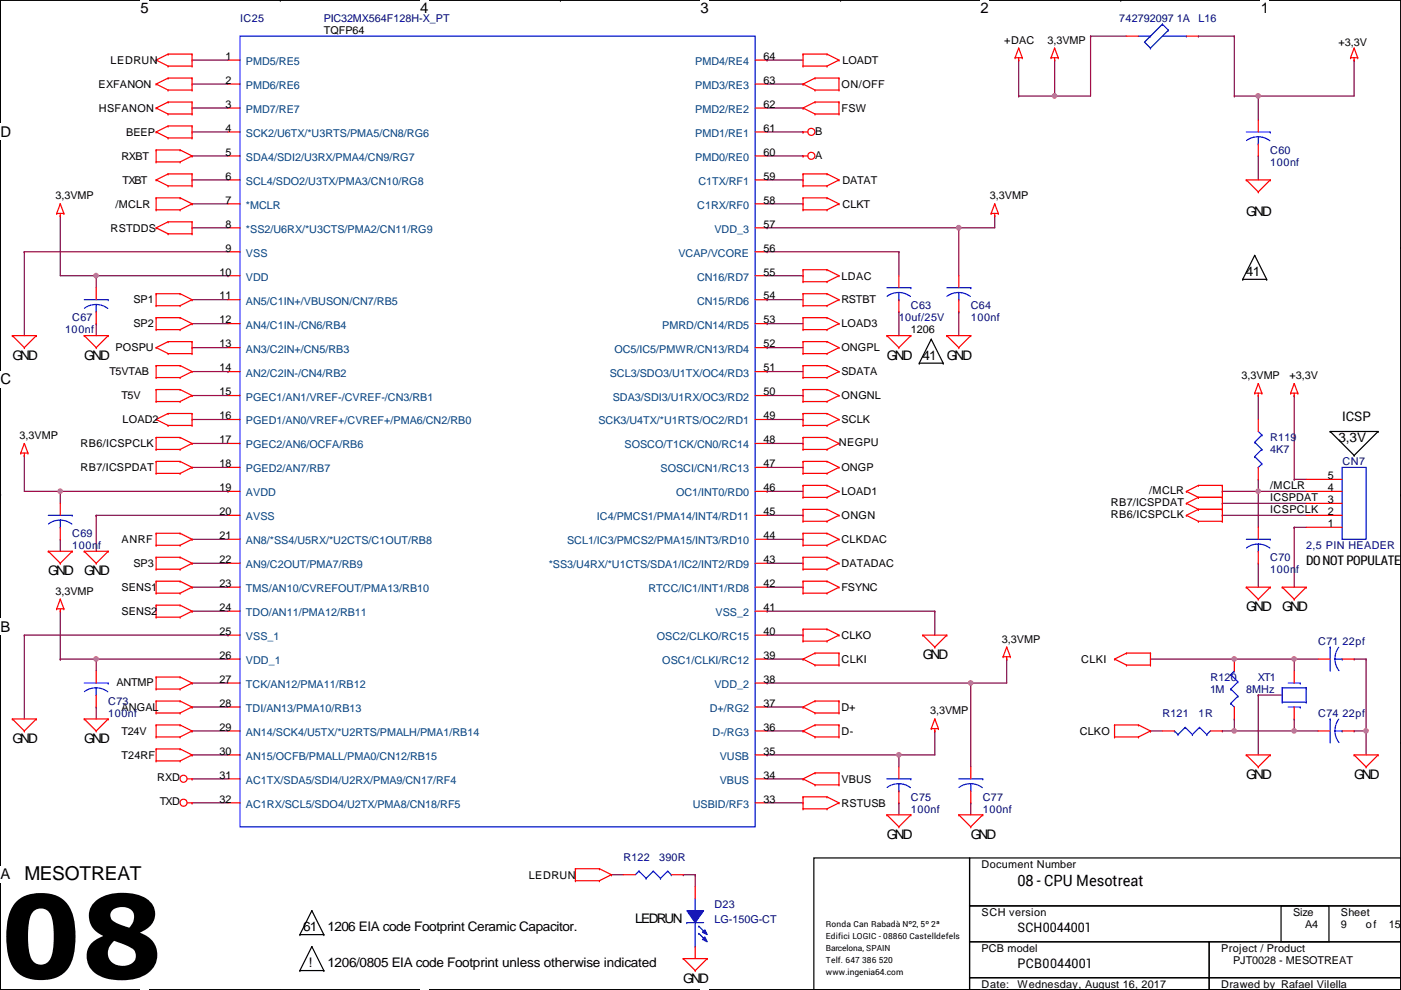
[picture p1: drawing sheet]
<svg xmlns="http://www.w3.org/2000/svg" width="297mm" height="210mm" viewBox="0 0 297 210" stroke-linecap="round" stroke-linejoin="round" font-family="sans-serif">
<path d="M.1 0h296.9v209.8h-296.9z" fill="none" stroke="#000" stroke-width=".25"/>
<g fill="#fff">
<path d="M29.8 0h1.7v3.5h-1.7z"/>
<path d="M29.8 209.8l1.7 .1z"/>
</g>
<path d="M59.4 0h.1M59.4 209.8h.1" fill="none" stroke="#000" stroke-width=".25"/>
<g fill="#fff">
<path d="M89.1 0h1.7v3.5h-1.7z"/>
<path d="M89.1 209.8l1.7 .1z"/>
</g>
<path d="M118.8 0h.1M118.8 209.8h.1" fill="none" stroke="#000" stroke-width=".25"/>
<g fill="#fff">
<path d="M148.5 0h1.7v3.5h-1.7z"/>
<path d="M148.5 209.8l1.7 .1z"/>
</g>
<path d="M178.2 0h.1M178.2 209.8h.1" fill="none" stroke="#000" stroke-width=".25"/>
<g fill="#fff">
<path d="M207.9 0h1.7v3.5h-1.7z"/>
<path d="M207.9 209.8l1.7 .1z"/>
</g>
<path d="M237.6 0h.1M237.6 209.8h.1" fill="none" stroke="#000" stroke-width=".25"/>
<g fill="#fff">
<path d="M267.3 0h1.7v3.5h-1.7z"/>
<path d="M267.3 209.8l1.7 .1z"/>
<path d="M.1 26.2h2.2v3.5h-2.2z"/>
<path d="M297 26.2l.1 3.5z"/>
<path d="M.1 78.7h2.2v3.5h-2.2z"/>
<path d="M297 78.7l.1 3.5z"/>
</g>
<path d="M.1 52.5h.1M297 52.5h.1" fill="none" stroke="#000" stroke-width=".25"/>
<g fill="#fff">
<path d="M.1 131.1h2.1v3.5h-2.1z"/>
<path d="M297 131.1l.1 3.5z"/>
</g>
<path d="M.1 104.9h.1M297 104.9h.1" fill="none" stroke="#000" stroke-width=".25"/>
<path d="M.1 104.9h.1M297 104.9h.1" fill="none" stroke="#000" stroke-width=".21"/>
<g fill="#fff">
<path d="M.1 183.6h2.1v3.5h-2.1z"/>
<path d="M297 183.6l.1 3.5z"/>
</g>
<g fill="none" stroke="#000" stroke-width=".25">
<path d="M263.5 59.2h.1M263.5 59.2h5.1M266 54.1h.1M266 54.1l-2.5 5.1M266 54.1l2.6 5.1M268.6 59.2h.1M194.9 77h.1M194.9 77h5.1M197.4 71.9h.1M197.4 71.9l-2.5 5.1M197.4 71.9l2.6 5.1M200 77h.1"/>
<path d="M282 91.5h.1M282 91.5l5.1 5.1M282 91.5h10.2M287.1 96.6h.1M292.2 91.5h.1M292.2 91.5l-5.1 5.1M.1 157.4h.1M297 157.4h.1M63.6 198.2h.1M63.6 198.2h5.1M66.1 193.1h.1M66.1 193.1l-2.5 5.1"/>
<path d="M66.1 193.1l2.6 5.1M68.7 198.2h.1M172.5 181.9h33.1v27.9h-33.1zM205.6 181.9h91.4v10.2h-91.4zM205.6 192.1h91.4v7.6h-91.4zM205.6 199.7h50.8v7.6h-50.8zM256.4 199.7h40.6v7.6h-40.6zM271.6 192.1h10.2v7.6h-10.2zM63.6 205.8h.1M63.6 205.8h5.1M66.1 200.7h.1M66.1 200.7l2.6 5.1"/>
<path d="M66.1 200.7l-2.5 5.1M68.7 205.8h.1M205.6 207.3h50.8v2.5h-50.8zM256.4 207.3h40.6v2.5h-40.6z"/>
</g>
<g fill="none" stroke="#800040" stroke-width=".25">
<path d="M40.7 12.7h.1M40.7 17.8h.1M40.7 12.7h7.6M40.7 17.8h7.6M162.6 12.7h.1M162.6 12.7h7.7M162.6 17.8h7.7M170.3 17.8h.1M216 12.7h.1M216 12.7v7.7M223.6 12.7h.1M223.6 12.7v7.7"/>
<path d="M231.2 7.7h.1M231.2 7.7v12.7h-15.2M231.2 7.7h7.6M254.1 7.7h.1M254.1 7.7h7.6M261.7 7.7h.1M261.7 7.7v12.7M287.1 12.7h.1M287.1 12.7v7.7h-25.4M40.7 38.1h.1M40.7 33.1h.1M40.7 22.9h.1"/>
<path d="M40.7 28h.1M40.7 38.1h7.6M40.7 33.1h7.6M40.7 22.9h7.6M40.7 28h7.6M162.6 38.1h7.7M162.6 33.1h7.7M162.6 22.9h7.7M162.6 28h7.7M170.3 28h.1M170.3 33.1h.1M170.3 38.1h.1"/>
<path d="M170.3 22.9h.1M216 20.4h.1M223.6 20.4h.1M261.7 20.4h.1M266.8 20.4h.1M266.8 33.1h.1M266.8 20.4v5M266.8 33.1v5M5.2 53.4h.1M5.2 53.4v17.8M5.2 53.4h43.1M12.8 45.8h.1"/>
<path d="M12.8 45.8v12.7h35.5M20.4 58.5h.1M20.4 58.5v2.5M40.7 43.2h.1M40.7 48.3h.1M40.7 43.2h7.6M40.7 48.3h7.6M48.3 58.5h.1M162.6 53.4h.1M162.6 48.3h.1M162.6 53.4h28M162.6 43.2h7.7"/>
<path d="M162.6 58.5h7.7M170.3 43.2h.1M170.3 58.5h.1M190.6 53.4h.1M190.6 53.4v5.1M203.3 48.3h.1M203.3 48.3v10.2M210.9 45.8h.1M210.9 45.8v2.5h-48.3M20.4 68.6h.1M20.4 68.6v2.6M40.7 73.7h.1"/>
<path d="M40.7 63.5h.1M40.7 68.6h.1M40.7 73.7h7.6M40.7 68.6h7.6M40.7 78.8h7.6M40.7 63.5h7.6M48.3 78.8h.1M162.6 68.6h.1M162.6 78.8h.1M162.6 63.5h.1M162.6 73.7h.1M162.6 73.7h7.7"/>
<path d="M162.6 68.6h7.7M162.6 78.8h7.7M162.6 63.5h7.7M190.6 66.1h.1M190.6 66.1v5.1M203.3 66.1h.1M203.3 66.1v5.1M5.2 96.6h.1M5.2 96.6v7.6h43.1M40.7 94h.1M40.7 99.1h.1M40.7 83.9h.1"/>
<path d="M40.7 88.9h.1M40.7 94h7.6M40.7 83.9h7.6M40.7 99.1h7.6M40.7 88.9h7.6M162.6 94h7.7M162.6 83.9h7.7M162.6 99.1h7.7M162.6 88.9h7.7M170.3 94h.1M170.3 83.9h.1M170.3 99.1h.1"/>
<path d="M170.3 88.9h.1M266.8 83.9h.1M266.8 83.9v5M274.4 83.9h.1M274.4 83.9v17.7M12.8 104.2h.1M12.8 114.3h.1M12.8 104.2v2.5M12.8 114.3v2.6M20.4 109.3h.1M20.4 109.3h27.9M20.4 109.3v7.6"/>
<path d="M40.7 119.4h.1M40.7 114.3h.1M40.7 119.4h7.6M40.7 114.3h7.6M48.3 104.2h.1M162.6 104.2h.1M162.6 109.3h7.7M162.6 119.4h7.7M162.6 114.3h7.7M162.6 104.2h7.7M170.3 119.4h.1M170.3 114.3h.1"/>
<path d="M170.3 109.3h.1M259.2 109.3h.1M259.2 106.7h.1M259.2 104.2h.1M259.2 109.3h17.7M259.2 106.7h17.7M259.2 104.2h17.7M266.8 101.6h.1M266.8 119.4h.1M266.8 104.2h.1M266.8 101.6v10.2M266.8 119.4v5.1"/>
<path d="M274.4 111.8h.1M274.4 101.6h.1M274.4 111.8v12.7M274.4 101.6h2.5M274.4 111.8h2.5M5.2 134.7h.1M5.2 134.7v17.7M5.2 134.7h43.1M12.8 139.7h.1M12.8 139.7h35.5M12.8 129.6v10.1M20.4 139.7h.1"/>
<path d="M20.4 139.7v2.6M40.7 124.5h.1M40.7 129.6h.1M40.7 124.5h7.6M40.7 129.6h7.6M48.3 134.7h.1M162.6 129.6h.1M162.6 139.7h7.7M162.6 134.7h7.7M162.6 124.5h7.7M162.6 129.6h35.6M170.3 134.7h.1"/>
<path d="M170.3 139.7h.1M170.3 124.5h.1M198.2 129.6h.1M198.2 129.6v5.1M213.4 139.7h.1M213.4 139.7v5.1h-50.8M243.9 139.7h.1M243.9 139.7h35.6M261.7 139.7h.1M274.4 139.7h.1M274.4 139.7v2.6M287.1 139.7h.1"/>
<path d="M287.1 139.7h2.5M289.6 139.7h.1M289.6 139.7v20.4M20.4 149.9h.1M20.4 149.9v2.5M40.7 149.9h.1M40.7 155h.1M40.7 144.8h.1M40.7 155h7.6M40.7 149.9h7.6M40.7 144.8h7.6M162.6 144.8h.1"/>
<path d="M162.6 155h7.7M162.6 149.9h7.7M170.3 149.9h.1M170.3 155h.1M198.2 155h.1M198.2 155v5.1h-35.6M205.8 144.8h.1M205.8 144.8v17.8M243.9 155h.1M243.9 155h2.6M259.2 155h.1M259.2 155h20.3"/>
<path d="M261.7 152.4h.1M261.7 155h.1M261.7 152.4v2.6M266.8 147.4h.1M266.8 147.4v12.7M266.8 147.4h5.1M274.4 152.4h.1M274.4 155h.1M274.4 152.4v2.6M287.1 155h.1M287.1 155h2.5M289.6 155h.1"/>
<path d="M40.7 165.1h.1M40.7 170.2h.1M40.7 160.1h.1M40.7 165.1h7.6M40.7 170.2h7.6M40.7 160.1h7.6M162.6 160.1h.1M162.6 165.1h7.7M162.6 170.2h7.7M170.3 165.1h.1M170.3 170.2h.1M190.6 160.1h.1"/>
<path d="M190.6 170.2h.1M190.6 160.1v2.5M190.6 170.2v2.6M205.8 170.2h.1M205.8 170.2v2.6M129.6 185.5h.1M129.6 185.5h2.6M144.9 185.5h.1M144.9 185.5h2.5M147.4 185.5h.1M147.4 185.5v2.5"/>
</g>
<g fill="none" stroke="#f00" stroke-width=".25">
<path d="M33.1 12.7h.1M33.1 17.8h.1M33.1 12.7l2.5 1.3M33.1 17.8l2.5 1.3M35.6 11.5h.1M35.6 14h.1M35.6 16.6h.1M35.6 19.1h.1M35.6 11.5h5.1M35.6 14h5.1M35.6 11.5l-2.5 1.2M35.6 16.6l-2.5 1.2"/>
<path d="M35.6 16.6h5.1M35.6 19.1h5.1M40.7 11.5h.1M40.7 14h.1M40.7 16.6h.1M40.7 19.1h.1M40.7 11.5v2.5M40.7 16.6v2.5M170.3 11.5h.1M170.3 14h.1M170.3 17.8h.1M170.3 11.5v2.5"/>
<path d="M170.3 11.5h5M170.3 14h5M170.3 17.8l2.5 1.3M172.8 16.6h.1M172.8 19.1h.1M172.8 16.6h5.1M172.8 19.1h5.1M172.8 16.6l-2.5 1.2M175.3 11.5h.1M175.3 14h.1M175.3 11.5l2.6 1.2M177.9 12.7h.1"/>
<path d="M177.9 16.6h.1M177.9 19.1h.1M177.9 16.6v2.5M177.9 12.7l-2.6 1.3M215.2 12.2h.1M215.2 12.2h1.5M216 12.7h.1M216 10.2h.1M216 12.2v.5M216 10.2l.7 2M216 10.2l-.8 2M216.7 12.2h.1"/>
<path d="M222.8 12.2h.1M222.8 12.2h1.6M223.6 12.7h.1M223.6 10.2h.1M223.6 12.2v.5M223.6 10.2l-.8 2M223.6 10.2l.8 2M224.4 12.2h.1M286.3 12.2h.1M286.3 12.2h1.6M287.1 12.7h.1M287.1 10.2h.1"/>
<path d="M287.1 12.2v.5M287.1 10.2l-.8 2M287.1 10.2l.8 2M287.9 12.2h.1M33.1 38.1h.1M33.1 34.3h.1M33.1 31.8h.1M33.1 22.9h.1M33.1 28h.1M33.1 38.1l2.5 1.3M33.1 31.8v2.5M33.1 31.8h5.1"/>
<path d="M33.1 34.3h5.1M33.1 22.9l2.5 1.3M33.1 28l2.5 1.3M35.6 36.9h.1M35.6 39.4h.1M35.6 21.6h.1M35.6 24.2h.1M35.6 26.7h.1M35.6 29.3h.1M35.6 36.9l-2.5 1.2M35.6 36.9h5.1M35.6 39.4h5.1"/>
<path d="M35.6 21.6l-2.5 1.3M35.6 21.6h5.1M35.6 24.2h5.1M35.6 26.7l-2.5 1.3M35.6 26.7h5.1M35.6 29.3h5.1M38.2 31.8h.1M38.2 34.3h.1M38.2 31.8l2.5 1.3M40.7 36.9h.1M40.7 39.4h.1M40.7 33.1h.1"/>
<path d="M40.7 21.6h.1M40.7 24.2h.1M40.7 26.7h.1M40.7 29.3h.1M40.7 21.6v2.6M40.7 26.7v2.6M40.7 36.9v2.5M40.7 33.1l-2.5 1.2M170.3 36.9h.1M170.3 39.4h.1M170.3 22.9h.1M170.3 33.1h.1"/>
<path d="M170.3 28h.1M170.3 36.9v2.5M170.3 36.9h5M170.3 39.4h5M170.3 22.9l2.5 1.3M170.3 33.1h1M170.3 28h1M172.8 21.6h.1M172.8 24.2h.1M172.8 21.6h5.1M172.8 24.2h5.1M172.8 21.6l-2.5 1.3"/>
<path d="M175.3 36.9h.1M175.3 39.4h.1M175.3 36.9l2.6 1.2M177.9 38.1h.1M177.9 21.6h.1M177.9 24.2h.1M177.9 21.6v2.6M177.9 38.1l-2.6 1.3M264.2 38.1h.1M264.2 38.1h5.1M264.2 38.1l2.6 2.6M269.3 38.1h.1"/>
<path d="M269.3 38.1l-2.5 2.6M12 45.3h.1M12 45.3h1.5M12.8 45.8h.1M12.8 43.2h.1M12.8 45.3v.5M12.8 43.2l.7 2.1M12.8 43.2l-.8 2.1M13.5 45.3h.1M33.1 44.5h.1M33.1 42h.1M33.1 48.3h.1"/>
<path d="M33.1 42v2.5M33.1 42h5.1M33.1 44.5h5.1M33.1 48.3l2.5 1.3M35.6 47h.1M35.6 49.6h.1M35.6 47l-2.5 1.3M35.6 47h5.1M35.6 49.6h5.1M38.2 42h.1M38.2 44.5h.1M38.2 42l2.5 1.2"/>
<path d="M40.7 43.2h.1M40.7 47h.1M40.7 49.6h.1M40.7 47v2.6M40.7 43.2l-2.5 1.3M170.3 42h.1M170.3 44.5h.1M170.3 59.7h.1M170.3 57.2h.1M170.3 42v2.5M170.3 57.2v2.5M170.3 42h5"/>
<path d="M170.3 44.5h5M170.3 57.2h5M170.3 59.7h5M175.3 42h.1M175.3 44.5h.1M175.3 57.2h.1M175.3 59.7h.1M175.3 42l2.6 1.2M175.3 57.2l2.6 1.3M177.9 43.2h.1M177.9 58.5h.1M177.9 43.2l-2.6 1.3"/>
<path d="M177.9 58.5l-2.6 1.2M210.1 45.3h.1M210.1 45.3h1.6M210.9 45.8h.1M210.9 43.2h.1M210.9 45.3v.5M210.9 43.2l.8 2.1M210.9 43.2l-.8 2.1M211.7 45.3h.1M266.8 40.7h.1M2.6 71.2h.1M2.6 71.2h5.1"/>
<path d="M2.6 71.2l2.6 2.5M5.2 73.7h.1M7.7 71.2h.1M7.7 71.2l-2.5 2.5M17.9 71.2h.1M17.9 71.2h5M17.9 71.2l2.5 2.5M20.4 73.7h.1M22.9 71.2h.1M22.9 71.2l-2.5 2.5M33.1 73.7h.1M33.1 64.8h.1"/>
<path d="M33.1 62.3h.1M33.1 69.9h.1M33.1 67.4h.1M33.1 77.5h.1M33.1 73.7l2.5 1.3M33.1 62.3h5.1M33.1 64.8h5.1M33.1 62.3v2.5M33.1 67.4v2.5M33.1 77.5v2.6M33.1 67.4h5.1M33.1 69.9h5.1"/>
<path d="M33.1 77.5h5.1M35.6 72.4h.1M35.6 75h.1M35.6 72.4l-2.5 1.3M35.6 72.4h5.1M35.6 75h5.1M38.2 62.3h.1M38.2 64.8h.1M38.2 67.4h.1M38.2 69.9h.1M38.2 77.5h.1M38.2 62.3l2.5 1.2"/>
<path d="M38.2 67.4l2.5 1.2M38.2 77.5l2.5 1.3M40.7 72.4h.1M40.7 75h.1M40.7 63.5h.1M40.7 68.6h.1M40.7 78.8h.1M40.7 72.4v2.6M40.7 63.5l-2.5 1.3M40.7 68.6l-2.5 1.3M40.7 78.8l-2.5 1.3M170.3 64.8h.1"/>
<path d="M170.3 62.3h.1M170.3 69.9h.1M170.3 67.4h.1M170.3 77.5h.1M170.3 75h.1M170.3 72.4h.1M170.3 62.3v2.5M170.3 67.4v2.5M170.3 72.4v2.6M170.3 77.5v2.6M170.3 72.4h5M170.3 75h5"/>
<path d="M170.3 62.3h5M170.3 64.8h5M170.3 67.4h5M170.3 69.9h5M170.3 77.5h5M175.3 62.3h.1M175.3 64.8h.1M175.3 67.4h.1M175.3 69.9h.1M175.3 77.5h.1M175.3 72.4h.1M175.3 75h.1"/>
<path d="M175.3 62.3l2.6 1.2M175.3 67.4l2.6 1.2M175.3 77.5l2.6 1.3M175.3 72.4l2.6 1.3M177.9 63.5h.1M177.9 68.6h.1M177.9 78.8h.1M177.9 73.7h.1M177.9 63.5l-2.6 1.3M177.9 68.6l-2.6 1.3M177.9 78.8l-2.6 1.3M177.9 73.7l-2.6 1.3"/>
<path d="M188 71.2h.1M188 71.2h5.1M188 71.2l2.6 2.5M190.6 73.7h.1M193.1 71.2h.1M193.1 71.2l-2.5 2.5M200.7 71.2h.1M200.7 71.2h5.1M200.7 71.2l2.6 2.5M203.3 73.7h.1M205.8 71.2h.1M205.8 71.2l-2.5 2.5"/>
<path d="M4.4 96.1h.1M4.4 96.1h1.5M5.2 96.6h.1M5.2 94h.1M5.2 96.1v.5M5.2 94l.7 2.1M5.2 94l-.8 2.1M5.9 96.1h.1M33.1 97.8h.1M33.1 95.3h.1M33.1 92.8h.1M33.1 88.9h.1"/>
<path d="M33.1 85.1h.1M33.1 82.6h.1M33.1 80.1h.1M33.1 95.3h5.1M33.1 92.8h5.1M33.1 82.6v2.5M33.1 92.8v2.5M33.1 97.8v2.6M33.1 97.8h5.1M33.1 80.1h5.1M33.1 88.9l2.5 1.3M33.1 82.6h5.1"/>
<path d="M33.1 85.1h5.1M35.6 87.7h.1M35.6 90.2h.1M35.6 87.7h5.1M35.6 90.2h5.1M35.6 87.7l-2.5 1.2M38.2 97.8h.1M38.2 92.8h.1M38.2 95.3h.1M38.2 82.6h.1M38.2 85.1h.1M38.2 80.1h.1"/>
<path d="M38.2 97.8l2.5 1.3M38.2 92.8l2.5 1.2M38.2 82.6l2.5 1.3M40.7 99.1h.1M40.7 94h.1M40.7 87.7h.1M40.7 90.2h.1M40.7 83.9h.1M40.7 87.7v2.5M40.7 99.1l-2.5 1.3M40.7 94l-2.5 1.3M40.7 83.9l-2.5 1.2"/>
<path d="M170.3 95.3h.1M170.3 92.8h.1M170.3 97.8h.1M170.3 80.1h.1M170.3 90.2h.1M170.3 87.7h.1M170.3 85.1h.1M170.3 82.6h.1M170.3 95.3h5M170.3 82.6v2.5M170.3 87.7v2.5M170.3 92.8v2.5"/>
<path d="M170.3 97.8v2.6M170.3 92.8h5M170.3 97.8h5M170.3 80.1h5M170.3 87.7h5M170.3 90.2h5M170.3 82.6h5M170.3 85.1h5M175.3 95.3h.1M175.3 92.8h.1M175.3 97.8h.1M175.3 80.1h.1"/>
<path d="M175.3 87.7h.1M175.3 90.2h.1M175.3 82.6h.1M175.3 85.1h.1M175.3 92.8l2.6 1.2M175.3 97.8l2.6 1.3M175.3 87.7l2.6 1.2M175.3 82.6l2.6 1.3M177.9 94h.1M177.9 99.1h.1M177.9 88.9h.1M177.9 83.9h.1"/>
<path d="M177.9 94l-2.6 1.3M177.9 99.1l-2.6 1.3M177.9 88.9l-2.6 1.3M177.9 83.9l-2.6 1.2M266 83.4h.1M266 83.4h1.5M266.8 83.9h.1M266.8 81.3h.1M266.8 83.4v.5M266.8 81.3l.7 2.1M266.8 81.3l-.8 2.1M267.5 83.4h.1"/>
<path d="M273.6 83.4h.1M273.6 83.4h1.6M274.4 83.9h.1M274.4 81.3h.1M274.4 83.4v.5M274.4 81.3l.8 2.1M274.4 81.3l-.8 2.1M275.2 83.4h.1M10.2 116.9h.1M10.2 116.9h5.1M10.2 116.9l2.6 2.5M12.8 119.4h.1"/>
<path d="M15.3 116.9h.1M15.3 116.9l-2.5 2.5M17.9 116.9h.1M17.9 116.9h5M17.9 116.9l2.5 2.5M20.4 119.4h.1M22.9 116.9h.1M22.9 116.9l-2.5 2.5M33.1 100.4h.1M33.1 118.2h.1M33.1 115.6h.1M33.1 113.1h.1"/>
<path d="M33.1 113.1v2.5M33.1 118.2v2.5M33.1 100.4h5.1M33.1 118.2h5.1M33.1 113.1h5.1M33.1 115.6h5.1M38.2 100.4h.1M38.2 118.2h.1M38.2 113.1h.1M38.2 115.6h.1M38.2 118.2l2.5 1.2M38.2 113.1l2.5 1.2"/>
<path d="M40.7 119.4h.1M40.7 114.3h.1M40.7 119.4l-2.5 1.3M40.7 114.3l-2.5 1.3M170.3 105.5h.1M170.3 102.9h.1M170.3 118.2h.1M170.3 115.6h.1M170.3 113.1h.1M170.3 110.5h.1M170.3 108h.1M170.3 100.4h.1"/>
<path d="M170.3 108h5M170.3 110.5h5M170.3 102.9h5M170.3 105.5h5M170.3 102.9v2.6M170.3 108v2.5M170.3 113.1v2.5M170.3 118.2v2.5M170.3 100.4h5M170.3 118.2h5M170.3 113.1h5M170.3 115.6h5"/>
<path d="M175.3 102.9h.1M175.3 105.5h.1M175.3 118.2h.1M175.3 113.1h.1M175.3 115.6h.1M175.3 108h.1M175.3 110.5h.1M175.3 100.4h.1M175.3 102.9l2.6 1.3M175.3 118.2l2.6 1.2M175.3 113.1l2.6 1.2M175.3 108l2.6 1.3"/>
<path d="M177.9 104.2h.1M177.9 119.4h.1M177.9 114.3h.1M177.9 109.3h.1M177.9 104.2l-2.6 1.3M177.9 119.4l-2.6 1.3M177.9 114.3l-2.6 1.3M177.9 109.3l-2.6 1.2M251.5 109.3h.1M251.5 104.2h.1M251.5 106.7h.1M251.5 109.3l2.6 1.2"/>
<path d="M251.5 104.2l2.6 1.3M251.5 106.7l2.6 1.3M254.1 108h.1M254.1 110.5h.1M254.1 102.9h.1M254.1 105.5h.1M254.1 108l-2.6 1.3M254.1 108h5.1M254.1 110.5h5.1M254.1 102.9l-2.6 1.3M254.1 102.9h5.1M254.1 105.5h5.1"/>
<path d="M254.1 105.5l-2.6 1.2M259.2 108h.1M259.2 110.5h.1M259.2 102.9h.1M259.2 105.5h.1M259.2 102.9v7.6M276.9 111.8h7.7M276.9 109.3h7.7M276.9 106.7h7.7M276.9 104.2h7.7M276.9 101.6h7.7M12 129.1h.1"/>
<path d="M12 129.1h1.5M12.8 129.6h.1M12.8 127h.1M12.8 129.1v.5M12.8 127l.7 2.1M12.8 127l-.8 2.1M13.5 129.1h.1M33.1 120.7h.1M33.1 125.8h.1M33.1 123.2h.1M33.1 130.9h.1M33.1 128.3h.1"/>
<path d="M33.1 123.2v2.6M33.1 128.3v2.6M33.1 120.7h5.1M33.1 123.2h5.1M33.1 125.8h5.1M33.1 128.3h5.1M33.1 130.9h5.1M38.2 120.7h.1M38.2 123.2h.1M38.2 125.8h.1M38.2 128.3h.1M38.2 130.9h.1"/>
<path d="M38.2 123.2l2.5 1.3M38.2 128.3l2.5 1.3M40.7 124.5h.1M40.7 129.6h.1M40.7 124.5l-2.5 1.3M40.7 129.6l-2.5 1.3M170.3 139.7h.1M170.3 135.9h.1M170.3 133.4h.1M170.3 120.7h.1M170.3 125.8h.1M170.3 123.2h.1"/>
<path d="M170.3 123.2v2.6M170.3 133.4v2.5M170.3 139.7l2.5 1.3M170.3 133.4h5M170.3 135.9h5M170.3 120.7h5M170.3 123.2h5M170.3 125.8h5M172.8 138.5h.1M172.8 138.5h5.1M172.8 138.5l-2.5 1.2M175.3 133.4h.1"/>
<path d="M175.3 135.9h.1M175.3 120.7h.1M175.3 123.2h.1M175.3 125.8h.1M175.3 133.4l2.6 1.3M175.3 123.2l2.6 1.3M177.9 138.5h.1M177.9 134.7h.1M177.9 124.5h.1M177.9 138.5v2.5M177.9 134.7l-2.6 1.2M177.9 124.5l-2.6 1.3"/>
<path d="M195.7 134.7h.1M195.7 134.7h5M195.7 134.7l2.5 2.5M198.2 137.2h.1M200.7 134.7h.1M200.7 134.7l-2.5 2.5M212.7 139.2h.1M212.7 139.2h1.5M213.4 139.7h.1M213.4 137.2h.1M213.4 139.2v.5M213.4 137.2l.8 2"/>
<path d="M213.4 137.2l-.7 2M214.2 139.2h.1M236.3 139.7h.1M236.3 139.7l2.5 1.3M238.8 138.5h.1M238.8 138.5l-2.5 1.2M238.8 138.5h5.1M243.9 138.5h.1M243.9 138.5v2.5M264.2 124.5h.1M264.2 124.5h5.1M264.2 124.5l2.6 2.5"/>
<path d="M266.8 127h.1M269.3 124.5h.1M269.3 124.5l-2.5 2.5M271.9 124.5h.1M271.9 124.5h5M271.9 124.5l2.5 2.5M274.4 127h.1M276.9 124.5h.1M276.9 124.5l-2.5 2.5M2.6 152.4h.1M2.6 152.4h5.1M2.6 152.4l2.6 2.6"/>
<path d="M5.2 155h.1M7.7 152.4h.1M7.7 152.4l-2.5 2.6M17.9 152.4h.1M17.9 152.4h5M17.9 152.4l2.5 2.6M20.4 155h.1M22.9 152.4h.1M22.9 152.4l-2.5 2.6M33.1 151.2h.1M33.1 148.6h.1M33.1 146.1h.1"/>
<path d="M33.1 143.6h.1M33.1 156.3h.1M33.1 153.7h.1M33.1 158.8h.1M33.1 148.6h5.1M33.1 151.2h5.1M33.1 143.6v2.5M33.1 148.6v2.6M33.1 153.7v2.6M33.1 158.8v2.5M33.1 143.6h5.1M33.1 146.1h5.1"/>
<path d="M33.1 153.7h5.1M33.1 156.3h5.1M33.1 158.8h5.1M38.2 148.6h.1M38.2 151.2h.1M38.2 143.6h.1M38.2 146.1h.1M38.2 153.7h.1M38.2 156.3h.1M38.2 158.8h.1M38.2 148.6l2.5 1.3M38.2 143.6l2.5 1.2"/>
<path d="M38.2 153.7l2.5 1.3M38.2 158.8l2.5 1.3M40.7 149.9h.1M40.7 144.8h.1M40.7 155h.1M40.7 149.9l-2.5 1.3M40.7 144.8l-2.5 1.3M40.7 155l-2.5 1.3M170.3 155h.1M170.3 149.9h.1M170.3 155l2.5 1.3M170.3 149.9l2.5 1.3"/>
<path d="M172.8 141h.1M172.8 153.7h.1M172.8 156.3h.1M172.8 148.6h.1M172.8 151.2h.1M172.8 148.6h5.1M172.8 151.2h5.1M172.8 141h5.1M172.8 153.7h5.1M172.8 156.3h5.1M172.8 153.7l-2.5 1.3M172.8 148.6l-2.5 1.3"/>
<path d="M177.9 141h.1M177.9 153.7h.1M177.9 156.3h.1M177.9 148.6h.1M177.9 151.2h.1M177.9 148.6v2.6M177.9 153.7v2.6M197.4 154.5h.1M197.4 154.5h1.6M198.2 155h.1M198.2 152.4h.1M198.2 154.5v.5"/>
<path d="M198.2 152.4l.8 2.1M198.2 152.4l-.8 2.1M199 154.5h.1M236.3 156.3h.1M236.3 153.7h.1M236.3 153.7h5.1M236.3 156.3h5.1M236.3 153.7v2.6M238.8 141h.1M238.8 141h5.1M241.4 153.7h.1M241.4 156.3h.1"/>
<path d="M241.4 153.7l2.5 1.3M243.9 141h.1M243.9 155h.1M243.9 155l-2.5 1.3M33.1 161.3h.1M33.1 161.3h5.1M38.2 161.3h.1M39.7 165.1h1M39.7 170.2h1M40.7 160.1h.1M40.7 165.1h.1M40.7 170.2h.1"/>
<path d="M40.7 160.1l-2.5 1.2M170.3 165.1h.1M170.3 171.5h.1M170.3 169h.1M170.3 169v2.5M170.3 165.1l2.5 1.3M170.3 169h5M170.3 171.5h5M172.8 163.9h.1M172.8 166.4h.1M172.8 163.9l-2.5 1.2M172.8 163.9h5.1"/>
<path d="M172.8 166.4h5.1M175.3 169h.1M175.3 171.5h.1M175.3 169l2.6 1.2M177.9 163.9h.1M177.9 166.4h.1M177.9 170.2h.1M177.9 163.9v2.5M177.9 170.2l-2.6 1.3M188 172.8h.1M188 172.8h5.1M188 172.8l2.6 2.5"/>
<path d="M190.6 175.3h.1M190.6 162.6v2.5M190.6 167.7v2.5M193.1 172.8h.1M193.1 172.8l-2.5 2.5M203.3 172.8h.1M203.3 172.8h5.1M203.3 172.8l2.5 2.5M205.8 175.3h.1M205.8 162.6v2.5M205.8 167.7v2.5M208.4 172.8h.1"/>
<path d="M208.4 172.8l-2.6 2.5M264.2 160.1h.1M264.2 160.1h5.1M264.2 160.1l2.6 2.5M266.8 162.6h.1M269.3 160.1h.1M269.3 160.1l-2.5 2.5M287.1 160.1h.1M287.1 160.1h5.1M287.1 160.1l2.5 2.5M289.6 162.6h.1M292.2 160.1h.1"/>
<path d="M292.2 160.1l-2.6 2.5M122 186.7h.1M122 184.2h.1M122 184.2h5.1M122 186.7h5.1M122 184.2v2.5M127.1 184.2h.1M127.1 186.7h.1M127.1 184.2l2.5 1.3M129.6 185.5h.1M129.6 185.5l-2.5 1.2M144.9 203.2h.1"/>
<path d="M144.9 203.2h5M144.9 203.2l2.5 2.6M147.4 205.8h.1M149.9 203.2h.1M149.9 203.2l-2.5 2.6"/>
<circle cx="172" cy="28" r=".75"/>
<circle cx="172" cy="33" r=".75"/>
<circle cx="38.9" cy="165.1" r=".75"/>
<circle cx="38.9" cy="170.2" r=".75"/>
</g>
<g fill="none" stroke="#00f" stroke-width=".25">
<path d="M284.6 99.1h5v15.2h-5zM188 165.1h5.1M190.6 167.7h.1M190.6 166.2l1 .1 1.4 .7M190.6 166.2l-1.6 .2-.9 .6M190.6 166.2v1.5M193.1 165.1h.1M203.3 165.1h5.1M205.8 167.7h.1M205.8 166.2l1.1 .1 1.4 .7M205.8 166.2l-1.6 .2-.9 .6M205.8 166.2v1.5"/>
<path d="M208.4 165.1h.1M145.6 195.6h.1M145.6 195.6h3.6M147.4 193.1h.1M147.4 190.5v2.6M147.4 195.6v5.1M147.4 200.7h.1"/>
</g>
<path d="M145.6 193.1h3.6l-1.8 2.5z" fill-rule="evenodd" fill="#00f"/>
<path d="M145.6 193.1h3.6l-1.8 2.5z" fill="none" stroke="#00f" stroke-width=".25"/>
<path d="M149.4 198.7l.5 1-1-.5z" fill-rule="evenodd" fill="#00f"/>
<path d="M149.4 198.7l.5 1-1-.5z" fill="none" stroke="#00f" stroke-width=".25"/>
<path d="M149.4 197.1l.5 1.1-1-.5z" fill-rule="evenodd" fill="#00f"/>
<g fill="none" stroke="#00f" stroke-width=".25">
<path d="M50.9 7.7h109.2v167.6h-109.2zM241.4 7.7h2.5M243.9 10.2h.1M243.9 7.7h.1M246.5 5.1h.1M246.5 5.1l-3.8 3.8 1.2 1.3M246.5 5.1l1.2 1.3M246.5 7.7h5M247.7 6.4h.1M247.7 6.4l-3.8 3.8M251.5 7.7h.1M264.2 28h5.1"/>
<path d="M266.8 30.5h.1M266.8 29l1 .1 1.4 .7M266.8 29l-1.6 .3-.9 .5M266.8 29v1.5M269.3 28h.1M17.9 63.5h5M20.4 66.1h.1M20.4 64.6l1 .1 1.5 .7M20.4 64.6l-1.6 .2-.9 .6M20.4 64.6v1.5M22.9 63.5h.1M188 61h5.1"/>
<path d="M190.6 63.5h.1M190.6 62l1 .2 1.4 .7M190.6 62l-1.6 .3-.9 .5M190.6 62v1.5M193.1 61h.1M200.7 61h5.1M203.3 63.5h.1M203.3 62l1 .2 1.4 .7M203.3 62l-1.6 .3-.9 .5M203.3 62v1.5M205.8 61h.1M266 93.8h.1"/>
<path d="M266 96.8h.1M266 93.8l1.5 1.5M266 96.8l1.5 1.5M266.8 99.1h.1M266.8 91.5l.7 .7M267.5 92.2h.1M267.5 95.3h.1M267.5 98.3h.1M267.5 92.2l-1.5 1.6M267.5 95.3l-1.5 1.5M267.5 98.3l-.7 .8M10.2 109.3h5.1"/>
<path d="M12.8 111.8h.1M12.8 110.3l1 .1 1.4 .7M12.8 110.3l-1.6 .3-.9 .5M12.8 110.3v1.5M15.3 109.3h.1M264.2 114.3h5.1M266.8 116.9h.1M266.8 115.4l1 .1 1.4 .7M266.8 115.4l-1.6 .2-.9 .6M266.8 115.4v1.5M269.3 114.3h.1M282 137.2h.1"/>
<path d="M282 137.2v5.1M283 139.7l.2 1.1 .7 1.4M283 139.7h1.6M283.8 137.2l-.5 1-.3 1.5M284.6 139.7h.1M17.9 144.8h5M20.4 147.4h.1M20.4 145.8l1 .2 1.5 .7M20.4 145.8l-1.6 .3-.9 .5M20.4 145.8v1.6M22.9 144.8h.1M249 155h.1"/>
<path d="M249 155l.8 .7M249.8 155.7h.1M251.3 154.2h.1M251.3 154.2l1.5 1.5M251.3 154.2l-1.5 1.5M252.8 155.7h.1M254.3 154.2h.1M254.3 154.2l1.6 1.5M254.3 154.2l-1.5 1.5M255.9 155.7h.1M256.6 155l-.7 .7M260.9 149.1h.1"/>
<path d="M260.9 146.1h.1M260.9 143h.1M260.9 149.1l.8 .8M260.9 146.1l1.6 1.5M260.9 143l1.6 1.6M261.7 142.3h.1M261.7 142.3l-.8 .7M262.5 147.6h.1M262.5 144.6h.1M262.5 147.6l-1.6 1.5M262.5 144.6l-1.6 1.5M271.9 145.8h.1"/>
<path d="M271.9 148.9h.1M271.9 148.9h5M271.9 145.8h5M271.9 145.8v3.1M273.1 144.8h2.6M273.1 149.9h2.6M275.7 149.9h.1M275.7 144.8h.1M276.9 148.9h.1M276.9 145.8h.1M276.9 145.8v3.1M282 152.4h.1"/>
<path d="M282 152.4v5.1M283 155l.2 1 .7 1.4M283 155h1.6M283.8 152.5l-.5 .9-.3 1.6M284.6 155h.1M135.5 184.7h.1M135.5 184.7l-.8 .8M135.5 184.7l1.5 1.5M137 186.2h.1M138.5 184.7h.1M138.5 184.7l-1.5 1.5M138.5 184.7l1.5 1.5"/>
<path d="M140 186.2h.1M141.6 184.7h.1M141.6 184.7l-1.6 1.5M141.6 184.7l.7 .8M142.3 185.5h.1M148.2 196.4h.1M148.2 197.9h.1M148.2 196.4l1.5 1.5M148.2 197.9l1.5 1.5M149.4 197.1l.5 1.1-1-.5z"/>
</g>
<g fill="none" stroke="#f00" stroke-width=".25">
<path d="M48.3 17.8h2.6M48.3 12.7h2.6M160.1 17.8h2.5M160.1 12.7h2.5M238.8 7.7h2.6M251.5 7.7h2.6M48.3 38.1h2.6M48.3 33.1h2.6M48.3 28h2.6M48.3 22.9h2.6M160.1 38.1h2.5M160.1 33.1h2.5"/>
<path d="M160.1 28h2.5M160.1 22.9h2.5M266.8 25.4v2.6M266.8 30.5v2.6M48.3 43.2h2.6M48.3 58.5h2.6M48.3 53.4h2.6M48.3 48.3h2.6M160.1 43.2h2.5M160.1 58.5h2.5M160.1 53.4h2.5M160.1 48.3h2.5"/>
<path d="M190.6 58.5v2.5M203.3 58.5v2.5M20.4 61v2.5M20.4 66.1v2.5M48.3 63.5h2.6M48.3 73.7h2.6M48.3 68.6h2.6M48.3 78.8h2.6M160.1 63.5h2.5M160.1 73.7h2.5M160.1 68.6h2.5M160.1 78.8h2.5"/>
<path d="M190.6 63.5v2.6M203.3 63.5v2.6M48.3 83.9h2.6M48.3 88.9h2.6M48.3 99.1h2.6M48.3 94h2.6M160.1 83.9h2.5M160.1 88.9h2.5M160.1 99.1h2.5M160.1 94h2.5M266.8 88.9v2.6M266.8 99.1v2.5"/>
<path d="M12.8 106.7v2.6M12.8 111.8v2.5M48.3 109.3h2.6M48.3 104.2h2.6M48.3 114.3h2.6M48.3 119.4h2.6M160.1 109.3h2.5M160.1 104.2h2.5M160.1 114.3h2.5M160.1 119.4h2.5M266.8 111.8v2.5M266.8 116.9v2.5"/>
<path d="M48.3 139.7h2.6M48.3 134.7h2.6M48.3 124.5h2.6M48.3 129.6h2.6M160.1 139.7h2.5M160.1 134.7h2.5M160.1 124.5h2.5M160.1 129.6h2.5M261.7 139.7v2.6M279.5 139.7h2.5M284.6 139.7h2.5M20.4 142.3v2.5"/>
<path d="M20.4 147.4v2.5M48.3 155h2.6M48.3 149.9h2.6M48.3 144.8h2.6M160.1 155h2.5M160.1 149.9h2.5M160.1 144.8h2.5M246.5 155h2.5M256.6 155h2.6M261.7 149.9v2.5M274.4 142.3v2.5M274.4 149.9v2.5"/>
<path d="M279.5 155h2.5M284.6 155h2.5M48.3 170.2h2.6M48.3 165.1h2.6M48.3 160.1h2.6M160.1 170.2h2.5M160.1 165.1h2.5M160.1 160.1h2.5M132.2 185.5h2.5M142.3 185.5h2.6M147.4 188v2.5M147.4 200.7v2.5"/>
</g>
<circle cx="261.7" cy="155" r=".49" fill="#f0f"/>
<circle cx="261.7" cy="155" r=".49" fill="none" stroke="#f0f" stroke-width=".25"/>
<circle cx="289.6" cy="155" r=".49" fill="#f0f"/>
<circle cx="289.6" cy="155" r=".49" fill="none" stroke="#f0f" stroke-width=".25"/>
<circle cx="274.4" cy="155" r=".49" fill="#f0f"/>
<circle cx="274.4" cy="155" r=".49" fill="none" stroke="#f0f" stroke-width=".25"/>
<circle cx="266.8" cy="20.3" r=".49" fill="#f0f"/>
<circle cx="266.8" cy="20.3" r=".49" fill="none" stroke="#f0f" stroke-width=".25"/>
<circle cx="266.8" cy="104.2" r=".49" fill="#f0f"/>
<circle cx="266.8" cy="104.2" r=".49" fill="none" stroke="#f0f" stroke-width=".25"/>
<circle cx="261.7" cy="139.7" r=".49" fill="#f0f"/>
<circle cx="261.7" cy="139.7" r=".49" fill="none" stroke="#f0f" stroke-width=".25"/>
<circle cx="274.4" cy="139.7" r=".49" fill="#f0f"/>
<circle cx="274.4" cy="139.7" r=".49" fill="none" stroke="#f0f" stroke-width=".25"/>
<circle cx="203.3" cy="48.3" r=".49" fill="#f0f"/>
<circle cx="203.3" cy="48.3" r=".49" fill="none" stroke="#f0f" stroke-width=".25"/>
<circle cx="20.4" cy="58.4" r=".49" fill="#f0f"/>
<circle cx="20.4" cy="58.4" r=".49" fill="none" stroke="#f0f" stroke-width=".25"/>
<circle cx="12.8" cy="104.2" r=".49" fill="#f0f"/>
<circle cx="12.8" cy="104.2" r=".49" fill="none" stroke="#f0f" stroke-width=".25"/>
<circle cx="20.4" cy="139.7" r=".49" fill="#f0f"/>
<circle cx="20.4" cy="139.7" r=".49" fill="none" stroke="#f0f" stroke-width=".25"/>
<circle cx="205.8" cy="144.8" r=".49" fill="#f0f"/>
<circle cx="205.8" cy="144.8" r=".49" fill="none" stroke="#f0f" stroke-width=".25"/>
<circle cx="190.6" cy="160" r=".49" fill="#f0f"/>
<circle cx="190.6" cy="160" r=".49" fill="none" stroke="#f0f" stroke-width=".25"/>
<circle cx="223.6" cy="20.3" r=".49" fill="#f0f"/>
<circle cx="223.6" cy="20.3" r=".49" fill="none" stroke="#f0f" stroke-width=".25"/>
<text font-size="24.4" x="0" y="207.4">08</text>
<text font-size="4.1" x="5.2" y="186.6">MESOTREAT</text>
<text font-size="3.3" x="215.7" y="187.9">08 - CPU Mesotreat</text>
<g font-size="3.1">
<text x="29.8" y="2.8">5</text>
<text x="89.1" y="2.8">4</text>
<text x="148.5" y="2.8">3</text>
<text x="207.9" y="2.8">2</text>
<text x="267.3" y="2.8">1</text>
<text x=".1" y="29">D</text>
<text x=".1" y="81.5">C</text>
<text x=".1" y="133.9">B</text>
<text x=".1" y="186.4">A</text>
</g>
<g font-size="2.8">
<text x="264.2" y="45.8">GND</text>
<text x="264.2" y="58.5">41</text>
<text x="2.6" y="76.2">GND</text>
<text x="17.9" y="76.2">GND</text>
<text x="188" y="76.2">GND</text>
<text x="195.6" y="76.2">41</text>
<text x="200.7" y="76.2">GND</text>
<text x="284.6" y="89.3">ICSP</text>
<text x="283.8" y="93.8">3,3V</text>
<text x="276.9" y="119.8">DO NOT POPULATE</text>
<text x="10.2" y="122">GND</text>
<text x="17.9" y="122">GND</text>
<text x="264.2" y="129.6">GND</text>
<text x="271.9" y="129.6">GND</text>
<text x="195.7" y="139.7">GND</text>
<text x="2.6" y="157.5">GND</text>
<text x="17.9" y="157.5">GND</text>
<text x="264.2" y="165.1">GND</text>
<text x="287.1" y="165.1">GND</text>
<text x="188" y="177.8">GND</text>
<text x="205.8" y="177.8">GND</text>
<text x="64.3" y="197.4">61</text>
<text x="69.4" y="197.4">1206 EIA code Footprint Ceramic Capacitor.</text>
<text x="134.7" y="195.6">LEDRUN</text>
<text x="215.7" y="197.5">SCH0044001</text>
<text x="65.5" y="205">!</text>
<text x="69.4" y="205">1206/0805 EIA code Footprint unless otherwise indicated</text>
<text x="144.9" y="208.3">GND</text>
<text x="215.7" y="205.1">PCB0044001</text>
</g>
<g font-size="2.3" fill="#000080">
<text x="50.9" y="4.7">IC25</text>
<text x="68.7" y="4.7">PIC32MX564F128H-X_PT</text>
<text x="237.3" y="4.7">742792097 1A</text>
<text x="254.1" y="4.7">L16</text>
<text x="269.3" y="32.6">C60</text>
<text x="269.3" y="35.1">100nf</text>
<text x="193.1" y="65.6">C63</text>
<text x="205.8" y="65.6">C64</text>
<text x="13.8" y="70.7">100nf</text>
<text x="15.3" y="68.2">C67</text>
<text x="190.6" y="68.2">10uf/25V</text>
<text x="205.8" y="68.2">100nf</text>
<text x="269.3" y="93.6">R119</text>
<text x="269.3" y="96.1">4K7</text>
<text x="284.6" y="98.6">CN7</text>
<text x="15.3" y="113.9">C69</text>
<text x="15.3" y="116.4">100nf</text>
<text x="269.3" y="119">C70</text>
<text x="276.9" y="116.4">2,5 PIN HEADER</text>
<text x="269.3" y="121.5">100nf</text>
<text x="279.5" y="136.7">C71 22pf</text>
<text x="22.9" y="149.4">C73</text>
<text x="256.6" y="146.9">1M</text>
<text x="256.6" y="144.4">R120</text>
<text x="264.2" y="146.9">8MHz</text>
<text x="266.7" y="144.4">XT1</text>
<text x="22.9" y="152">100nf</text>
<text x="246.5" y="152">R121</text>
<text x="254.1" y="152">1R</text>
<text x="279.5" y="152">C74 22pf</text>
<text x="193.1" y="169.8">C75</text>
<text x="193.1" y="172.3">100nf</text>
<text x="208.4" y="169.8">C77</text>
<text x="208.4" y="172.3">100nf</text>
<text x="132.2" y="182.5">R122</text>
<text x="139.8" y="182.5">390R</text>
<text x="151.5" y="192.6">D23</text>
<text x="151.5" y="195.7">LG-150G-CT</text>
</g>
<g font-size="2.3">
<text x="68.7" y="7.2">TQFP64</text>
<text x="212.9" y="9.2">+DAC</text>
<text x="222.1" y="9.2">3,3VMP</text>
<text x="283.8" y="9.7">+3,3V</text>
<text x="23.4" y="13.5">LEDRUN</text>
<text x="47.8" y="12.7">1</text>
<text x="47.8" y="17.8">2</text>
<text x="161.9" y="17.8">63</text>
<text x="161.9" y="12.7">64</text>
<text x="178.6" y="13.5">LOADT</text>
<text x="20.9" y="18.6">EXFANON</text>
<text x="21" y="23.7">HSFANON</text>
<text x="47.8" y="22.9">3</text>
<text x="161.9" y="22.9">62</text>
<text x="178.4" y="23.7">FSW</text>
<text x="178.4" y="18.6">ON/OFF</text>
<text x="26.8" y="28.8">BEEP</text>
<text x="47.8" y="27.9">4</text>
<text x="161.9" y="27.9">61</text>
<text x="172.8" y="28.5">B</text>
<text x="25.7" y="33.9">RXBT</text>
<text x="47.8" y="33">5</text>
<text x="161.9" y="33">60</text>
<text x="172.8" y="33.6">A</text>
<text x="26" y="38.9">TXBT</text>
<text x="47.8" y="38.1">6</text>
<text x="161.9" y="38.1">59</text>
<text x="178.6" y="38.9">DATAT</text>
<text x="11.8" y="42.2">3,3VMP</text>
<text x="24.5" y="44">/MCLR</text>
<text x="47.8" y="43.2">7</text>
<text x="161.9" y="43.2">58</text>
<text x="178.6" y="44">CLKT</text>
<text x="209.9" y="42.2">3,3VMP</text>
<text x="23.4" y="49.1">RSTDDS</text>
<text x="47.8" y="48.3">8</text>
<text x="47.8" y="53.3">9</text>
<text x="161.9" y="53.3">56</text>
<text x="161.9" y="48.3">57</text>
<text x="46.6" y="58.4">10</text>
<text x="161.9" y="58.4">55</text>
<text x="178.4" y="59.3">LDAC</text>
<text x="28.3" y="64.3">SP1</text>
<text x="46.6" y="63.5">11</text>
<text x="161.9" y="63.5">54</text>
<text x="178.4" y="64.3">RSTBT</text>
<text x="28.3" y="69.4">SP2</text>
<text x="46.6" y="68.6">12</text>
<text x="161.9" y="68.6">53</text>
<text x="178.4" y="69.4">LOAD3</text>
<text x="193.1" y="70.7">1206</text>
<text x="24.5" y="74.5">POSPU</text>
<text x="46.6" y="73.7">13</text>
<text x="161.9" y="73.7">52</text>
<text x="178.4" y="74.5">ONGPL</text>
<text x="23.2" y="79.6">T5VTAB</text>
<text x="46.6" y="83.8">15</text>
<text x="46.6" y="78.7">14</text>
<text x="161.9" y="78.7">51</text>
<text x="161.9" y="83.8">50</text>
<text x="178.4" y="79.6">SDATA</text>
<text x="263.2" y="80.3">3,3VMP</text>
<text x="273.4" y="80.3">+3,3V</text>
<text x="25.7" y="84.7">T5V</text>
<text x="26" y="89.7">LOAD2</text>
<text x="46.6" y="88.9">16</text>
<text x="161.9" y="88.9">49</text>
<text x="178.4" y="89.7">SCLK</text>
<text x="178.4" y="84.7">ONGNL</text>
<text x="4.1" y="93">3,3VMP</text>
<text x="17.1" y="94.8">RB6/ICSPCLK</text>
<text x="46.6" y="94">17</text>
<text x="161.9" y="94">48</text>
<text x="177.9" y="94.6">NEGPU</text>
<text x="17.1" y="99.9">RB7/ICSPDAT</text>
<text x="46.6" y="99.1">18</text>
<text x="161.9" y="99.1">47</text>
<text x="178.4" y="99.9">ONGP</text>
<text x="281.5" y="101.6">5</text>
<text x="46.6" y="104.1">19</text>
<text x="161.9" y="104.1">46</text>
<text x="178.4" y="105">LOAD1</text>
<text x="235.5" y="107.3">RB7/ICSPDAT</text>
<text x="243.7" y="104.7">/MCLR</text>
<text x="269.3" y="103.7">/MCLR</text>
<text x="269.3" y="106.3">ICSPDAT</text>
<text x="281.5" y="106.7">3</text>
<text x="281.5" y="104.1">4</text>
<text x="46.6" y="109.2">20</text>
<text x="161.9" y="109.2">45</text>
<text x="178.4" y="110.1">ONGN</text>
<text x="235.5" y="109.8">RB6/ICSPCLK</text>
<text x="269.3" y="108.8">ICSPCLK</text>
<text x="281.5" y="111.8">1</text>
<text x="281.5" y="109.2">2</text>
<text x="25.8" y="115.1">ANRF</text>
<text x="46.6" y="114.3">21</text>
<text x="46.6" y="119.4">22</text>
<text x="161.9" y="114.3">44</text>
<text x="161.9" y="119.4">43</text>
<text x="178.4" y="115.1">CLKDAC</text>
<text x="25.7" y="125.3">SENS1</text>
<text x="28.3" y="120.2">SP3</text>
<text x="46.6" y="124.5">23</text>
<text x="161.9" y="124.5">42</text>
<text x="178.4" y="120.2">DATADAC</text>
<text x="178.4" y="125.3">FSYNC</text>
<text x="11.8" y="126.1">3,3VMP</text>
<text x="25.7" y="130.4">SENS2</text>
<text x="46.6" y="129.5">24</text>
<text x="161.9" y="129.5">41</text>
<text x="46.6" y="134.6">25</text>
<text x="161.9" y="134.6">40</text>
<text x="178.4" y="135.5">CLKO</text>
<text x="212.4" y="136.2">3,3VMP</text>
<text x="46.6" y="139.7">26</text>
<text x="161.9" y="139.7">39</text>
<text x="178.4" y="140.5">CLKI</text>
<text x="229.2" y="140.5">CLKI</text>
<text x="24.7" y="145.4">ANTMP</text>
<text x="46.6" y="144.8">27</text>
<text x="46.6" y="149.9">28</text>
<text x="161.9" y="149.9">37</text>
<text x="161.9" y="144.8">38</text>
<text x="25.7" y="150.7">ANGAL</text>
<text x="25.7" y="155.8">T24V</text>
<text x="46.6" y="154.9">29</text>
<text x="161.9" y="154.9">36</text>
<text x="178.4" y="150.7">D+</text>
<text x="178.4" y="155.8">D-</text>
<text x="197.2" y="151.5">3,3VMP</text>
<text x="228.9" y="155.8">CLKO</text>
<text x="25.7" y="160.9">T24RF</text>
<text x="46.6" y="160">30</text>
<text x="161.9" y="160">35</text>
<text x="33.4" y="165.7">RXD</text>
<text x="46.6" y="165.1">31</text>
<text x="161.9" y="165.1">34</text>
<text x="178.4" y="165.9">VBUS</text>
<text x="33.9" y="170.8">TXD</text>
<text x="46.6" y="170.2">32</text>
<text x="161.9" y="170.2">33</text>
<text x="178.4" y="171">RSTUSB</text>
<text x="208.1" y="184">Document Number</text>
<text x="112.1" y="186.3">LEDRUN</text>
<text x="208.1" y="194.1">SCH version</text>
<text x="274.1" y="194.1">Size</text>
<text x="276.7" y="196.7">A4</text>
<text x="284.3" y="194.1">Sheet</text>
<text x="284.3" y="196.7">9</text>
<text x="289.6" y="196.7">of</text>
<text x="294.5" y="196.7">15</text>
<text x="208.1" y="201.8">PCB model</text>
<text x="258.9" y="201.8">Project / Product</text>
<text x="208.1" y="209.4">Date:</text>
<text x="215.7" y="209.4">Wednesday, August 16, 2017</text>
<text x="258.9" y="209.4">Drawed by Rafael Vilella</text>
<text x="261.4" y="204.3">PJT0028 - MESOTREAT</text>
</g>
<g font-size="2.3" fill="#004080">
<text x="52.2" y="13.8">PMD5/RE5</text>
<text x="147.4" y="13.8">PMD4/RE4</text>
<text x="52.2" y="18.9">PMD6/RE6</text>
<text x="52.2" y="24">PMD7/RE7</text>
<text x="147.4" y="24">PMD2/RE2</text>
<text x="147.4" y="18.9">PMD3/RE3</text>
<text x="52.2" y="29">SCK2/U6TX/*U3RTS/PMA5/CN8/RG6</text>
<text x="147.4" y="29">PMD1/RE1</text>
<text x="52.2" y="34.1">SDA4/SDI2/U3RX/PMA4/CN9/RG7</text>
<text x="147.4" y="34.1">PMD0/RE0</text>
<text x="52.2" y="39.2">SCL4/SDO2/U3TX/PMA3/CN10/RG8</text>
<text x="148.1" y="39.2">C1TX/RF1</text>
<text x="52.2" y="44.3">*MCLR</text>
<text x="147.8" y="44.3">C1RX/RF0</text>
<text x="52.2" y="49.4">*SS2/U6RX/*U3CTS/PMA2/CN11/RG9</text>
<text x="151.5" y="49.4">VDD_3</text>
<text x="52.2" y="54.4">VSS</text>
<text x="52.2" y="59.5">VDD</text>
<text x="143.8" y="54.4">VCAP/VCORE</text>
<text x="147.8" y="59.5">CN16/RD7</text>
<text x="52.2" y="64.6">AN5/C1IN+/VBUSON/CN7/RB5</text>
<text x="147.8" y="64.6">CN15/RD6</text>
<text x="52.2" y="69.7">AN4/C1IN-/CN6/RB4</text>
<text x="140.4" y="69.7">PMRD/CN14/RD5</text>
<text x="52.2" y="74.8">AN3/C2IN+/CN5/RB3</text>
<text x="130.3" y="74.8">OC5/IC5/PMWR/CN13/RD4</text>
<text x="52.2" y="79.8">AN2/C2IN-/CN4/RB2</text>
<text x="129.3" y="79.8">SCL3/SDO3/U1TX/OC4/RD3</text>
<text x="52.2" y="84.9">PGEC1/AN1/VREF-/CVREF-/CN3/RB1</text>
<text x="129.9" y="84.9">SDA3/SDI3/U1RX/OC3/RD2</text>
<text x="52.2" y="90">PGED1/AN0/VREF+/CVREF+/PMA6/CN2/RB0</text>
<text x="52.2" y="95.1">PGEC2/AN6/OCFA/RB6</text>
<text x="126.9" y="90">SCK3/U4TX/*U1RTS/OC2/RD1</text>
<text x="132.4" y="95.1">SOSCO/T1CK/CN0/RC14</text>
<text x="52.2" y="100.2">PGED2/AN7/RB7</text>
<text x="140" y="100.2">SOSCI/CN1/RC13</text>
<text x="52.2" y="105.2">AVDD</text>
<text x="143.3" y="105.2">OC1/INT0/RD0</text>
<text x="52.2" y="110.3">AVSS</text>
<text x="126.6" y="110.3">IC4/PMCS1/PMA14/INT4/RD11</text>
<text x="52.2" y="115.4">AN8/*SS4/U5RX/*U2CTS/C1OUT/RB8</text>
<text x="120.2" y="115.4">SCL1/IC3/PMCS2/PMA15/INT3/RD10</text>
<text x="52.2" y="120.5">AN9/C2OUT/PMA7/RB9</text>
<text x="52.2" y="125.6">TMS/AN10/CVREFOUT/PMA13/RB10</text>
<text x="116.3" y="120.5">*SS3/U4RX/*U1CTS/SDA1/IC2/INT2/RD9</text>
<text x="137.5" y="125.6">RTCC/IC1/INT1/RD8</text>
<text x="52.2" y="130.6">TDO/AN11/PMA12/RB11</text>
<text x="151.7" y="130.6">VSS_2</text>
<text x="52.2" y="135.7">VSS_1</text>
<text x="139.3" y="135.7">OSC2/CLKO/RC15</text>
<text x="52.2" y="140.8">VDD_1</text>
<text x="140.4" y="140.8">OSC1/CLKI/RC12</text>
<text x="52.2" y="145.9">TCK/AN12/PMA11/RB12</text>
<text x="151.5" y="145.9">VDD_2</text>
<text x="52.2" y="151">TDI/AN13/PMA10/RB13</text>
<text x="150.5" y="151">D+/RG2</text>
<text x="52.2" y="156">AN14/SCK4/U5TX/*U2RTS/PMALH/PMA1/RB14</text>
<text x="52.2" y="161.1">AN15/OCFB/PMALL/PMA0/CN12/RB15</text>
<text x="151.1" y="156">D-/RG3</text>
<text x="152.6" y="161.1">VUSB</text>
<text x="52.2" y="166.2">AC1TX/SDA5/SDI4/U2RX/PMA9/CN17/RF4</text>
<text x="152.6" y="166.2">VBUS</text>
<text x="52.2" y="171.3">AC1RX/SCL5/SDO4/U2TX/PMA8/CN18/RF5</text>
<text x="146.9" y="171.3">USBID/RF3</text>
</g>
<g font-size="1.8">
<text x="175.1" y="196.5">Ronda Can Rabadà Nº2, 5º 2ª</text>
<text x="175.1" y="199">Edifici LOGIC - 08860 Castelldefels</text>
<text x="175.1" y="201.5">Barcelona, SPAIN</text>
<text x="175.1" y="206.6">www.ingenia64.com</text>
<text x="175.1" y="204.1">Telf. 647 386 520</text>
</g>
</svg>
